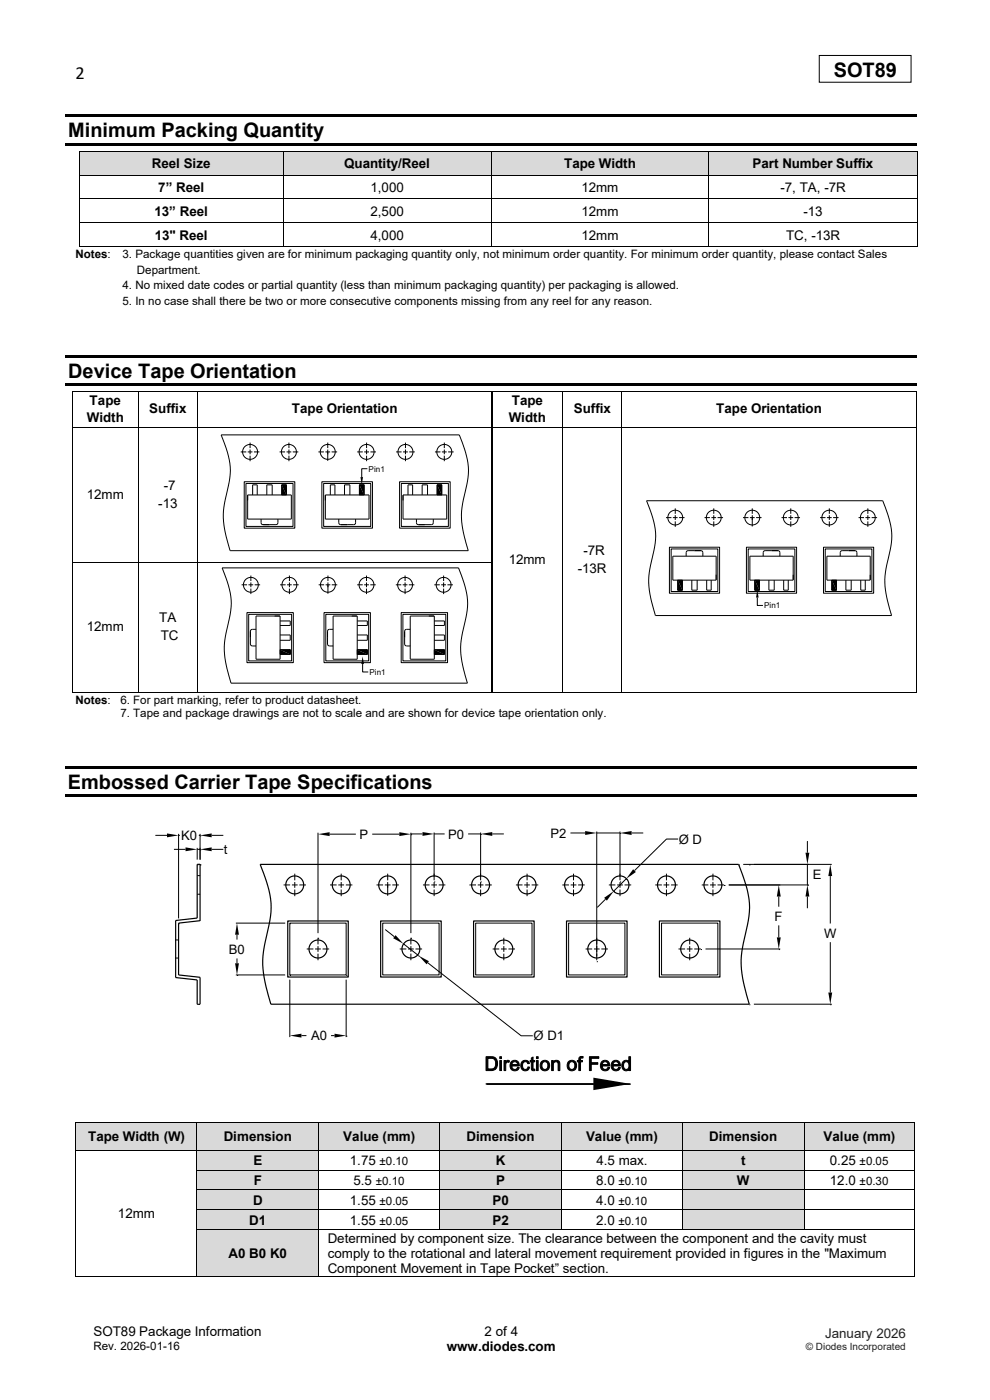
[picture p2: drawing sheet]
<svg xmlns="http://www.w3.org/2000/svg" width="210mm" height="297mm" viewBox="0 0 210 297" stroke-linecap="round" stroke-linejoin="round" font-family="sans-serif">
<path d="M173.8 11.8h19.5v5.6h-19.5z" fill="none" stroke="#000" stroke-width=".21"/>
<g fill="#000">
<path d="M14 24.3h180.6v.5h-180.6z" fill-rule="evenodd"/>
<path d="M14 30.4h180.6v.5h-180.6z" fill-rule="evenodd"/>
</g>
<g fill="#d9d9d9">
<path d="M16.9 32.1h43.1v4.9h-43.1z" fill-rule="evenodd"/>
<path d="M17.6 33h41.7v3.2h-41.7z" fill-rule="evenodd"/>
<path d="M60.1 32.1h44v4.9h-44z" fill-rule="evenodd"/>
<path d="M60.8 33h42.6v3.2h-42.6z" fill-rule="evenodd"/>
<path d="M104.3 32.1h46v4.9h-46z" fill-rule="evenodd"/>
<path d="M105 33h44.6v3.2h-44.6z" fill-rule="evenodd"/>
<path d="M150.4 32.1h44.1v4.9h-44.1z" fill-rule="evenodd"/>
<path d="M151.1 33h42.7v3.2h-42.7z" fill-rule="evenodd"/>
</g>
<g fill="#000">
<path d="M16.8 32h.1v.1h-.1z" fill-rule="evenodd"/>
<path d="M16.8 32h.1v.1h-.1z" fill-rule="evenodd"/>
<path d="M16.8 37h.1v.2h-.1z" fill-rule="evenodd"/>
<path d="M60 32h.1v.1h-.1z" fill-rule="evenodd"/>
<path d="M60 37h.1v.2h-.1z" fill-rule="evenodd"/>
<path d="M104.1 32h.2v.1h-.2z" fill-rule="evenodd"/>
<path d="M104.1 37h.2v.2h-.2z" fill-rule="evenodd"/>
<path d="M150.3 32h.1v.1h-.1z" fill-rule="evenodd"/>
<path d="M150.3 37h.1v.2h-.1z" fill-rule="evenodd"/>
<path d="M194.5 32h.1v.1h-.1z" fill-rule="evenodd"/>
<path d="M194.5 32h.1v.1h-.1z" fill-rule="evenodd"/>
<path d="M194.5 37h.1v.2h-.1z" fill-rule="evenodd"/>
<path d="M16.8 42.1h.1v.2h-.1z" fill-rule="evenodd"/>
<path d="M16.8 47.2h.1v.2h-.1z" fill-rule="evenodd"/>
<path d="M16.8 52.3h.1v.2h-.1z" fill-rule="evenodd"/>
<path d="M16.8 52.3h.1v.2h-.1z" fill-rule="evenodd"/>
<path d="M60 42.1h.1v.2h-.1z" fill-rule="evenodd"/>
<path d="M60 47.2h.1v.2h-.1z" fill-rule="evenodd"/>
<path d="M60 52.3h.1v.2h-.1z" fill-rule="evenodd"/>
<path d="M104.1 42.1h.2v.2h-.2z" fill-rule="evenodd"/>
<path d="M104.1 47.2h.2v.2h-.2z" fill-rule="evenodd"/>
<path d="M104.1 52.3h.2v.2h-.2z" fill-rule="evenodd"/>
<path d="M150.3 42.1h.1v.2h-.1z" fill-rule="evenodd"/>
<path d="M150.3 47.2h.1v.2h-.1z" fill-rule="evenodd"/>
<path d="M150.3 52.3h.1v.2h-.1z" fill-rule="evenodd"/>
<path d="M194.5 42.1h.1v.2h-.1z" fill-rule="evenodd"/>
<path d="M194.5 47.2h.1v.2h-.1z" fill-rule="evenodd"/>
<path d="M194.5 52.3h.1v.2h-.1z" fill-rule="evenodd"/>
<path d="M194.5 52.3h.1v.2h-.1z" fill-rule="evenodd"/>
<path d="M14 75.4h180.6v.5h-180.6z" fill-rule="evenodd"/>
<path d="M14 81.4h180.6v.5h-180.6z" fill-rule="evenodd"/>
<path d="M15.2 83h.2v.2h-.2z" fill-rule="evenodd"/>
<path d="M15.2 83h.2v.2h-.2z" fill-rule="evenodd"/>
<path d="M15.2 90.6h.2v.2h-.2z" fill-rule="evenodd"/>
<path d="M29.3 83h.1v.2h-.1z" fill-rule="evenodd"/>
<path d="M29.3 90.6h.1v.2h-.1z" fill-rule="evenodd"/>
<path d="M41.8 83h.2v.2h-.2z" fill-rule="evenodd"/>
<path d="M41.8 90.6h.2v.2h-.2z" fill-rule="evenodd"/>
<path d="M104.2 83h.1v.2h-.1z" fill-rule="evenodd"/>
<path d="M104.2 90.6h.1v.2h-.1z" fill-rule="evenodd"/>
<path d="M104.5 90.6h.2v.2h-.2z" fill-rule="evenodd"/>
<path d="M119.3 83h.2v.2h-.2z" fill-rule="evenodd"/>
<path d="M119.3 90.6h.2v.2h-.2z" fill-rule="evenodd"/>
<path d="M131.8 83h.2v.2h-.2z" fill-rule="evenodd"/>
<path d="M131.8 90.6h.2v.2h-.2z" fill-rule="evenodd"/>
<path d="M194.3 83h.2v.2h-.2z" fill-rule="evenodd"/>
<path d="M194.3 83h.2v.2h-.2z" fill-rule="evenodd"/>
<path d="M194.3 90.6h.2v.2h-.2z" fill-rule="evenodd"/>
<path d="M15.2 119.3h.2v.1h-.2z" fill-rule="evenodd"/>
<path d="M29.3 119.3h.1v.1h-.1z" fill-rule="evenodd"/>
<path d="M41.8 119.3h.2v.1h-.2z" fill-rule="evenodd"/>
<path d="M104.2 119.3h.1v.1h-.1z" fill-rule="evenodd"/>
<path d="M104.5 119.3h.2v.1h-.2z" fill-rule="evenodd"/>
<path d="M119.3 119.3h.2v.1h-.2z" fill-rule="evenodd"/>
<path d="M131.8 119.3h.2v.1h-.2z" fill-rule="evenodd"/>
<path d="M194.3 119.3h.2v.1h-.2z" fill-rule="evenodd"/>
<path d="M15.2 146.8h.2v.2h-.2z" fill-rule="evenodd"/>
<path d="M15.2 146.8h.2v.2h-.2z" fill-rule="evenodd"/>
<path d="M29.3 146.8h.1v.2h-.1z" fill-rule="evenodd"/>
<path d="M41.8 146.8h.2v.2h-.2z" fill-rule="evenodd"/>
<path d="M104.2 146.8h.1v.2h-.1z" fill-rule="evenodd"/>
<path d="M119.3 146.8h.2v.2h-.2z" fill-rule="evenodd"/>
<path d="M131.8 146.8h.2v.2h-.2z" fill-rule="evenodd"/>
<path d="M194.3 146.8h.2v.2h-.2z" fill-rule="evenodd"/>
<path d="M194.3 146.8h.2v.2h-.2z" fill-rule="evenodd"/>
<path d="M13.9 162.5h180.7v.5h-180.7z" fill-rule="evenodd"/>
<path d="M13.9 168.5h180.7v.5h-180.7z" fill-rule="evenodd"/>
</g>
<g fill="none" stroke="#000" stroke-width=".21">
<path d="M16.8 32.1v4.9M16.8 37.2v4.9M16.9 32.1h43.1M16.9 37.1h43.1M60 32.1v4.9M60 37.2v4.9M60.1 32.1h44M60.1 37.1h44M104.2 32.1v4.9M104.2 37.2v4.9M104.3 32.1h46M104.3 37.1h46"/>
<path d="M150.4 32.1v4.9M150.4 37.2v4.9M150.4 32.1h44.1M150.4 37.1h44.1M194.6 32.1v4.9M194.6 37.2v4.9M16.8 42.3v4.9M16.8 47.4v4.9M16.9 42.2h43.1M16.9 47.3h43.1M16.9 52.4h43.1M60 42.3v4.9"/>
<path d="M60 47.4v4.9M60.1 42.2h44M60.1 47.3h44M60.1 52.4h44M104.2 42.3v4.9M104.2 47.4v4.9M104.3 42.2h46M104.3 47.3h46M104.3 52.4h46M150.4 42.3v4.9M150.4 47.4v4.9M150.4 42.2h44.1"/>
<path d="M150.4 47.3h44.1M150.4 52.4h44.1M194.6 42.3v4.9M194.6 47.4v4.9M15.3 83.2v7.4M15.3 90.8v28.5M15.4 83.1h13.9M15.4 90.7h13.9M29.3 83.2v7.4M29.3 90.8v28.5M29.4 83.1h12.4M29.4 90.7h12.4"/>
<path d="M41.9 83.2v7.4M41.9 90.8v28.5M42 83.1h62.2M42 90.7h62.2M104.2 83.2v7.4M104.2 90.8v28.5M104.3 83.1h15M104.6 83.2v7.4M104.6 90.8v28.5M104.7 90.7h14.6M119.4 83.2v7.4M119.4 90.8v28.5"/>
<path d="M119.5 83.1h12.3M119.5 90.7h12.3M131.9 83.2v7.4M131.9 90.8v28.5M132 83.1h62.3M132 90.7h62.3M194.4 83.2v7.4M194.4 90.8v28.5M15.3 119.4v27.4M15.4 119.4h13.9M29.3 119.4v27.4M29.4 119.4h12.4"/>
<path d="M41.9 119.4v27.4M42 119.4h62.2M104.2 119.4v27.4M104.6 119.4v27.4M119.4 119.4v27.4M131.9 119.4v27.4M194.4 119.4v27.4M15.4 146.9h13.9M29.4 146.9h12.4M42 146.9h62.2M104.3 146.9h15M119.5 146.9h12.3"/>
<path d="M132 146.9h62.3"/>
</g>
<g fill="#d9d9d9">
<path d="M16.2 238.2h25.5v5.7h-25.5z" fill-rule="evenodd"/>
<path d="M18 239.5h21.9v3.2h-21.9z" fill-rule="evenodd"/>
<path d="M41.9 238.2h25.6v5.7h-25.6z" fill-rule="evenodd"/>
<path d="M43.7 239.5h22v3.2h-22z" fill-rule="evenodd"/>
<path d="M67.7 238.2h25.5v5.7h-25.5z" fill-rule="evenodd"/>
<path d="M69.5 239.5h21.9v3.2h-21.9z" fill-rule="evenodd"/>
<path d="M93.4 238.2h25.6v5.7h-25.6z" fill-rule="evenodd"/>
<path d="M95.2 239.5h22v3.2h-22z" fill-rule="evenodd"/>
<path d="M119.2 238.2h25.5v5.7h-25.5z" fill-rule="evenodd"/>
<path d="M121 239.5h21.9v3.2h-21.9z" fill-rule="evenodd"/>
<path d="M144.8 238.2h25.8v5.7h-25.8z" fill-rule="evenodd"/>
<path d="M146.7 239.5h22v3.2h-22z" fill-rule="evenodd"/>
<path d="M170.7 238.2h23.2v5.7h-23.2z" fill-rule="evenodd"/>
<path d="M172.5 239.5h19.6v3.2h-19.6z" fill-rule="evenodd"/>
</g>
<g fill="#000">
<path d="M16 238.1h.2v.1h-.2z" fill-rule="evenodd"/>
<path d="M16 238.1h.2v.1h-.2z" fill-rule="evenodd"/>
<path d="M41.7 238.1h.2v.1h-.2z" fill-rule="evenodd"/>
<path d="M67.5 238.1h.2v.1h-.2z" fill-rule="evenodd"/>
<path d="M93.2 238.1h.2v.1h-.2z" fill-rule="evenodd"/>
<path d="M119 238.1h.2v.1h-.2z" fill-rule="evenodd"/>
<path d="M144.7 238.1h.1v.1h-.1z" fill-rule="evenodd"/>
<path d="M170.6 238.1h.1v.1h-.1z" fill-rule="evenodd"/>
<path d="M193.9 238.1h.1v.1h-.1z" fill-rule="evenodd"/>
<path d="M193.9 238.1h.1v.1h-.1z" fill-rule="evenodd"/>
</g>
<g fill="none" stroke="#000" stroke-width=".21">
<path d="M16.1 238.2v5.7M16.2 238.2h25.5M41.8 238.2v5.7M41.9 238.2h25.6M67.6 238.2v5.7M67.7 238.2h25.5M93.3 238.2v5.7M93.4 238.2h25.6M119.1 238.2v5.7M119.2 238.2h25.5M144.8 238.2v5.7M144.8 238.2h25.8"/>
<path d="M170.6 238.2v5.7M170.7 238.2h23.2M194 238.2v5.7"/>
</g>
<g fill="#d9d9d9">
<path d="M41.9 244.1h25.6v4.1h-25.6z" fill-rule="evenodd"/>
<path d="M43.7 244.5h22v3.2h-22z" fill-rule="evenodd"/>
<path d="M93.4 244.1h25.6v4.1h-25.6z" fill-rule="evenodd"/>
<path d="M95.2 244.5h22v3.2h-22z" fill-rule="evenodd"/>
<path d="M144.8 244.1h25.8v4.1h-25.8z" fill-rule="evenodd"/>
<path d="M146.7 244.5h22v3.2h-22z" fill-rule="evenodd"/>
</g>
<g fill="#000">
<path d="M16 243.9h.2v.2h-.2z" fill-rule="evenodd"/>
<path d="M41.7 243.9h.2v.2h-.2z" fill-rule="evenodd"/>
<path d="M67.5 243.9h.2v.2h-.2z" fill-rule="evenodd"/>
<path d="M93.2 243.9h.2v.2h-.2z" fill-rule="evenodd"/>
<path d="M119 243.9h.2v.2h-.2z" fill-rule="evenodd"/>
<path d="M144.7 243.9h.1v.2h-.1z" fill-rule="evenodd"/>
<path d="M170.6 243.9h.1v.2h-.1z" fill-rule="evenodd"/>
<path d="M193.9 243.9h.1v.2h-.1z" fill-rule="evenodd"/>
</g>
<g fill="none" stroke="#000" stroke-width=".21">
<path d="M16.1 244.1v4.1M16.2 244h25.5M41.8 244.1v4.1M41.9 244h25.6M67.6 244.1v4.1M67.7 244h25.5M93.3 244.1v4.1M93.4 244h25.6M119.1 244.1v4.1M119.2 244h25.5M144.8 244.1v4.1M144.8 244h25.8"/>
<path d="M170.6 244.1v4.1M170.7 244h23.2M194 244.1v4.1"/>
</g>
<g fill="#d9d9d9">
<path d="M41.9 248.3h25.6v4h-25.6z" fill-rule="evenodd"/>
<path d="M43.7 248.7h22v3.3h-22z" fill-rule="evenodd"/>
<path d="M93.4 248.3h25.6v4h-25.6z" fill-rule="evenodd"/>
<path d="M95.2 248.7h22v3.3h-22z" fill-rule="evenodd"/>
<path d="M144.8 248.3h25.8v4h-25.8z" fill-rule="evenodd"/>
<path d="M146.7 248.7h22v3.3h-22z" fill-rule="evenodd"/>
</g>
<g fill="#000">
<path d="M16 248.2h.2v.1h-.2z" fill-rule="evenodd"/>
<path d="M41.7 248.2h.2v.1h-.2z" fill-rule="evenodd"/>
<path d="M67.5 248.2h.2v.1h-.2z" fill-rule="evenodd"/>
<path d="M93.2 248.2h.2v.1h-.2z" fill-rule="evenodd"/>
<path d="M119 248.2h.2v.1h-.2z" fill-rule="evenodd"/>
<path d="M144.7 248.2h.1v.1h-.1z" fill-rule="evenodd"/>
<path d="M170.6 248.2h.1v.1h-.1z" fill-rule="evenodd"/>
<path d="M193.9 248.2h.1v.1h-.1z" fill-rule="evenodd"/>
</g>
<g fill="none" stroke="#000" stroke-width=".21">
<path d="M16.1 248.3v4M41.8 248.3v4M41.9 248.2h25.6M67.6 248.3v4M67.7 248.2h25.5M93.3 248.3v4M93.4 248.2h25.6M119.1 248.3v4M119.2 248.2h25.5M144.8 248.3v4M144.8 248.2h25.8M170.6 248.3v4"/>
<path d="M170.7 248.2h23.2M194 248.3v4"/>
</g>
<g fill="#d9d9d9">
<path d="M41.9 252.5h25.6v4.1h-25.6z" fill-rule="evenodd"/>
<path d="M43.7 252.9h22v3.3h-22z" fill-rule="evenodd"/>
<path d="M93.4 252.5h25.6v4.1h-25.6z" fill-rule="evenodd"/>
<path d="M95.2 252.9h22v3.3h-22z" fill-rule="evenodd"/>
<path d="M144.8 252.5h25.8v4.1h-25.8z" fill-rule="evenodd"/>
<path d="M146.7 252.9h22v3.3h-22z" fill-rule="evenodd"/>
</g>
<g fill="#000">
<path d="M16 252.3h.2v.2h-.2z" fill-rule="evenodd"/>
<path d="M41.7 252.3h.2v.2h-.2z" fill-rule="evenodd"/>
<path d="M67.5 252.3h.2v.2h-.2z" fill-rule="evenodd"/>
<path d="M93.2 252.3h.2v.2h-.2z" fill-rule="evenodd"/>
<path d="M119 252.3h.2v.2h-.2z" fill-rule="evenodd"/>
<path d="M144.7 252.3h.1v.2h-.1z" fill-rule="evenodd"/>
<path d="M170.6 252.3h.1v.2h-.1z" fill-rule="evenodd"/>
<path d="M193.9 252.3h.1v.2h-.1z" fill-rule="evenodd"/>
</g>
<g fill="none" stroke="#000" stroke-width=".21">
<path d="M16.1 252.5v4.1M41.8 252.5v4.1M41.9 252.4h25.6M67.6 252.5v4.1M67.7 252.4h25.5M93.3 252.5v4.1M93.4 252.4h25.6M119.1 252.5v4.1M119.2 252.4h25.5M144.8 252.5v4.1M144.8 252.4h25.8M170.6 252.5v4.1"/>
<path d="M170.7 252.4h23.2M194 252.5v4.1"/>
</g>
<g fill="#d9d9d9">
<path d="M41.9 256.7h25.6v4.1h-25.6z" fill-rule="evenodd"/>
<path d="M43.7 257.1h22v3.3h-22z" fill-rule="evenodd"/>
<path d="M93.4 256.7h25.6v4.1h-25.6z" fill-rule="evenodd"/>
<path d="M95.2 257.1h22v3.3h-22z" fill-rule="evenodd"/>
<path d="M144.8 256.7h25.8v4.1h-25.8z" fill-rule="evenodd"/>
<path d="M146.7 257.1h22v3.3h-22z" fill-rule="evenodd"/>
</g>
<g fill="#000">
<path d="M16 256.6h.2v.1h-.2z" fill-rule="evenodd"/>
<path d="M41.7 256.6h.2v.1h-.2z" fill-rule="evenodd"/>
<path d="M67.5 256.6h.2v.1h-.2z" fill-rule="evenodd"/>
<path d="M93.2 256.6h.2v.1h-.2z" fill-rule="evenodd"/>
<path d="M119 256.6h.2v.1h-.2z" fill-rule="evenodd"/>
<path d="M144.7 256.6h.1v.1h-.1z" fill-rule="evenodd"/>
<path d="M170.6 256.6h.1v.1h-.1z" fill-rule="evenodd"/>
<path d="M193.9 256.6h.1v.1h-.1z" fill-rule="evenodd"/>
</g>
<g fill="none" stroke="#000" stroke-width=".21">
<path d="M16.1 256.7v4.1M41.8 256.7v4.1M41.9 256.7h25.6M67.6 256.7v4.1M67.7 256.7h25.5M93.3 256.7v4.1M93.4 256.7h25.6M119.1 256.7v4.1M119.2 256.7h25.5M144.8 256.7v4.1M144.8 256.7h25.8M170.6 256.7v4.1"/>
<path d="M170.7 256.7h23.2M194 256.7v4.1"/>
</g>
<g fill="#d9d9d9">
<path d="M41.9 260.9h25.6v9.8h-25.6z" fill-rule="evenodd"/>
<path d="M43.7 264.2h22v3.3h-22z" fill-rule="evenodd"/>
</g>
<g fill="#000">
<path d="M59.8 102.9l.9 2.1h-.9zM59.8 102.9h.9v2.1zM76.2 102.9l1 2.1h-1zM76.2 102.9h1v2.1zM76.5 101.2h.5l-.3 1.7zM92.7 102.9l1 2.1h-1zM92.7 102.9h1v2.1zM59.4 137.9l2.2 .9h-2.2zM59.4 137.9h2.2v.9zM75.8 137.9l2.1 .9h-2.1zM75.8 137.9h2.1v.9zM92.1 137.9l2.2 .9h-2.2z"/>
<path d="M92.1 137.9h2.2v.9zM143.8 123.1l1 2.1h-1zM143.8 123.1h1v2.1zM160.1 123.1l1 2.1h-1zM160.1 123.1h1v2.1zM160.7 125.1l.2 1.7h-.5zM176.5 123.1l.9 2.1h-.9zM176.5 123.1h.9v2.1zM76.9 139.2l.3 1.7h-.6zM35.4 176.8l2.5 .4-2.5 .4zM39.4 179.8l2.4 .4-2.4 .4zM42.4 177.2l2.5-.4v.8z"/>
<path d="M42.4 180.2l2.5-.4v.8zM67.5 177l2.4-.4v.8zM84.7 176.6l2.5 .4-2.5 .4zM89.6 176.5l2.5 .4-2.5 .4zM102 176.9l2.4-.4v.8zM124.1 176.3l2.5 .4-2.5 .4zM131.5 176.7l2.5-.4v.8zM50.3 195.8l.4 2.5h-.8zM83.9 198.4l1.7 1.8-2.2-1.2zM128.2 190.5l2-1.5-1.5 2.1zM134.3 184.4l.6 .6-2.1 1.4zM165.2 187.7l.4 2.5h-.8z"/>
<path d="M164.8 198.9h.8l-.4 2.4zM170.9 180.9h.8l-.4 2.5zM171.3 187.7l.4 2.5h-.8zM176.1 183.4l.4 2.5h-.8zM49.9 204.4h.8l-.4 2.4zM61.5 219.7l2.4-.4v.8zM71 219.3l2.4 .4-2.4 .4zM88.8 202.7l2.2 1.2-.5 .7zM175.7 210.6h.8l-.4 2.4zM125.9 228.6l7.9 1.3-7.9 1.4z"/>
<path d="M16 260.8h.2v.1h-.2z" fill-rule="evenodd"/>
<path d="M16 270.7h.2v.2h-.2z" fill-rule="evenodd"/>
<path d="M16 270.7h.2v.2h-.2z" fill-rule="evenodd"/>
<path d="M41.7 260.8h.2v.1h-.2z" fill-rule="evenodd"/>
<path d="M41.7 270.7h.2v.2h-.2z" fill-rule="evenodd"/>
<path d="M67.5 260.8h.2v.1h-.2z" fill-rule="evenodd"/>
<path d="M67.5 270.7h.2v.2h-.2z" fill-rule="evenodd"/>
<path d="M93.2 260.8h.2v.1h-.2z" fill-rule="evenodd"/>
<path d="M119 260.8h.2v.1h-.2z" fill-rule="evenodd"/>
<path d="M144.7 260.8h.1v.1h-.1z" fill-rule="evenodd"/>
<path d="M170.6 260.8h.1v.1h-.1z" fill-rule="evenodd"/>
<path d="M193.9 260.8h.1v.1h-.1z" fill-rule="evenodd"/>
<path d="M193.9 270.7h.1v.2h-.1z" fill-rule="evenodd"/>
<path d="M193.9 270.7h.1v.2h-.1z" fill-rule="evenodd"/>
</g>
<g fill="none" stroke="#000" stroke-width=".21">
<path d="M46.9 92.3h50.5a18 18 0 0 1 1.9 9.1l-.1 .7a29.1 29.1 0 0 0-1.3 7.8l.4 3.1 1 3.8h-50.5a19.5 19.5 0 0 1-1.2-10 26.6 26.6 0 0 0 1.2-7.7 22.5 22.5 0 0 0-1.9-6.8zM51.1 95.9h1.1M52.5 95.9h1.1M53.1 93.9v1.2M53.1 95.4v1M53.1 96.7v1.1M53.9 95.9h1.1M59.3 95.9h1.2M60.8 95.9h1M61.3 93.9v1.2M61.3 95.4v1M61.3 96.7v1.1"/>
<path d="M62.1 95.9h1.2M67.5 95.9h1.2M69 95.9h1M69.5 93.9v1.2M69.5 95.4v2.4M70.3 95.9h1.2M75.8 95.9h1.2M77.3 95.9h1M77.8 93.9v1.2M77.8 95.4v1M77.8 96.7v1.1M77.9 99.4h-1.2v1.8"/>
<path d="M78.6 95.9h1.1M84 95.9h1.2M85.5 95.9h1M86 93.9v1.2M86 95.4v1M86 96.7v1.1M86.8 95.9h1.2M92.3 95.9h1.1M93.7 95.9h1.1M94.3 93.9v1.2M94.3 95.4v1M94.3 96.7v1.1"/>
<path d="M95.1 95.9h1.1M51.8 102.2h10.7v9.8h-10.7zM52.2 102.6h10v9.1h-10zM52.5 105h9.3v5.1h-9.3zM53.6 105v-2.1h1v2.1M55.4 110.1v1l.4 .2h2.9l.2-.2 .1-1M56.6 105v-2.1h1.1v2.1M59.8 102.9h.9v2.1h-.9zM59.8 105v-2.1h.9v2.1M68.3 102.2h10.7v9.8h-10.7zM68.7 102.6h9.9v9.1h-9.9zM69 105h9.3v5.1h-9.3z"/>
<path d="M70.1 105v-2.1h.9v2.1M71.9 110.1v1l.2 .2h2.9l.4-.2v-1M73.1 105v-2.1h1.1v2.1M76.2 102.9h1v2.1h-1zM76.2 105v-2.1h1v2.1M84.8 102.2h10.7v9.8h-10.7zM85.1 102.6h10v9.1h-10zM85.5 105h9.3v5.1h-9.3zM86.6 105v-2.1h.9v2.1M88.3 110.1l.1 1 .4 .2h2.9l.2-.2v-1M89.6 105v-2.1h1.1v2.1M92.7 102.9h1v2.1h-1z"/>
<path d="M92.7 105v-2.1h1v2.1M137.2 106.2h50.1a17.8 17.8 0 0 1 1.8 9.1l-.1 .7a28.8 28.8 0 0 0-1.3 7.7l.4 3.1 1 3.8h-50.1a19.3 19.3 0 0 1-1.1-10 26.3 26.3 0 0 0 1.2-7.6 22.3 22.3 0 0 0-1.9-6.8zM141.3 109.8h1.1M142 116.1h10.7v9.8h-10.7zM142.4 116.5h9.9v9h-9.9zM142.7 118h9.2v5.1h-9.2zM142.7 109.8h1M143.2 107.8v1.2M143.2 109.3v1M143.2 110.6v1.2M144.1 109.8h1.1M145.6 118v-.9l.4-.3 2.8 .1 .3 .3v.8"/>
<path d="M149.5 109.8h1.1M150.9 109.8h1M151.4 107.8v1.2M151.4 109.3v1M151.4 110.6v1.2M152.2 109.8h1.2M157.6 109.8h1.2M158.3 116.1h10.7v9.8h-10.7zM158.7 116.5h9.9v9h-9.9zM159.1 118h9.2v5.1h-9.2zM159.1 109.8h1M159.6 107.8v1.2"/>
<path d="M159.6 109.3v2.4M160.4 109.8h1.2M161.9 118v-.8l.3-.3 2.8-.1 .4 .3v.9M165.8 109.8h1.2M167.3 109.8h1M167.8 107.8v1.2M167.8 109.3v1M167.8 110.6v1.2M168.6 109.8h1.1M174 109.8h1.1M174.7 116.1h10.6v9.8h-10.6zM175.1 116.5h9.9v9h-9.9z"/>
<path d="M175.4 118h9.2v5.1h-9.2zM175.4 109.8h1M175.9 107.8v1.2M175.9 109.3v1M175.9 110.6v1.2M176.7 109.8h1.2M178.2 118l.1-.9 .2-.2 2.9-.1 .4 .3v.9M182.1 109.8h1.2M183.6 109.8h1M184.1 107.8v1.2M184.1 109.3v1M184.1 110.6v1.2"/>
<path d="M184.9 109.8h1.2M47.1 120.5h50.2a18 18 0 0 1 1.8 9.1l-.1 .7a29 29 0 0 0-1.3 7.7l.4 3.1 1.1 3.8h-50.2a19.5 19.5 0 0 1-1.2-10 26.5 26.5 0 0 0 1.2-7.6 22.5 22.5 0 0 0-1.9-6.8zM51.2 124.1h1.2M52.4 130h9.8v10.6h-9.8zM52.7 124.1h1M52.8 130.3h9.1v9.9h-9.1zM53.2 122.1v1.2M53.2 123.6v1M53.2 124.9v1.1M54 124.1h1.2M54.3 130.7h5.1v9.2h-5.1zM54.3 133.5h-.9l-.3 .4 .1 2.9 .3 .2h.8"/>
<path d="M59.4 131.7h2.2v1h-2.2M59.4 134.7h2.2v1.1h-2.2M59.4 137.9h2.2v.9h-2.2zM59.4 137.9h2.2v.9h-2.2M59.4 124.1h1.2M60.9 124.1h1M61.4 122.1v1.2M61.4 123.6v1M61.4 124.9v1.1M62.2 124.1h1.2M67.6 124.1h1.2M68.7 130h9.9v10.6h-9.9z"/>
<path d="M69.1 124.1h1M69.1 130.3h9.1v9.9h-9.1zM69.6 122.1v1.2M69.6 123.6v2.4M70.4 124.1h1.1M70.7 130.7h5.1v9.2h-5.1zM70.7 133.5h-1l-.2 .4v2.9l.4 .2h.8M75.8 124.1h1.1M75.8 131.7h2.1v1h-2.1M75.8 134.7h2.1v1.1h-2.1M75.8 137.9h2.1v.9h-2.1zM75.8 137.9h2.1v.9h-2.1"/>
<path d="M77.2 124.1h1.1M77.7 122.1v1.2M77.7 123.6v1M77.7 124.9v1.1M78.6 124.1h1.1M84 124.1h1.1M85.1 130h9.8v10.6h-9.8zM85.4 124.1h1M85.5 130.3h9.1v9.9h-9.1zM85.9 122.1v1.2M85.9 123.6v1M85.9 124.9v1.1"/>
<path d="M86.7 124.1h1.2M87 130.7h5.1v9.2h-5.1zM87 133.5h-.9l-.3 .4 .1 2.9 .3 .2h.8M92.1 131.7h2.2v1h-2.2M92.1 134.7h2.2v1.1h-2.2M92.1 137.9h2.2v.9h-2.2zM92.1 137.9h2.2v.9h-2.2M92.1 124.1h1.2M93.6 124.1h1M94.1 122.1v1.2M94.1 123.6v1M94.1 124.9v1.1"/>
<path d="M94.9 124.1h1.2M143.8 123.1v2.1h1v-2.1M143.8 123.1h1v2.1h-1zM146.8 123.1v2.1h1.1v-2.1M149.9 123.1v2.1h1v-2.1M160.1 123.1v2.1h1v-2.1M160.1 123.1h1v2.1h-1zM160.7 126.8v1.6h1.1M163.1 123.1v2.1h1.1v-2.1M166.2 123.1v2.1h1v-2.1M176.5 123.1v2.1h.9v-2.1M176.5 123.1h.9v2.1h-.9z"/>
<path d="M179.4 123.1v2.1h1.2v-2.1M182.6 123.1v2.1h1v-2.1M76.9 140.9v1.7h1.2M33 177.2h2.4M37.9 176.9v17.9M37.9 177.2h.3M41.8 179.9v2.5M42.2 177.2h.2M42.4 176.9v5.5M42.6 177.3h.1M44.9 177.2h2.5M67.5 176.7v21.3"/>
<path d="M69.9 177h5.6M79 177h5.7M87.2 176.7v21.3M87.2 176.9h2.4M87.3 177.1h.1M92.1 176.6v10.2M92.1 176.9h2.2M99.3 176.9h2.7M102 176.6v10.2M102.1 177h.1M104.4 176.9h2.5M121 176.7h3.1"/>
<path d="M126.6 176.4v27.3M126.6 176.7h4.9M131.5 176.4v10.4M131.6 176.8h.1M134 176.7h2.5M143.9 178h-2.5l-6.8 6.7M171.3 178.4v2.5M36.9 180.2h2.5M37.3 199.4h.6M38 196h.1M41.8 180.2h.6M41.8 185.8h.6"/>
<path d="M41.8 189.7h.6M42 183.5h.1M42.6 180.3h.1M42.6 183.5h.1M44.9 180.2h2.5M50 195.8h10.5M50.3 198.3v1M60.2 187.7h1.3M61.5 195.8h11.9v11h-11.9zM61.6 196h.1M61.9 187.7h1.2M62.5 185.4v1.4"/>
<path d="M62.5 187.1v1.2M62.5 188.7v1.4M63.5 187.7h1.4M67.5 198.9v1.5M67.6 199.1h.1M70 187.7h1.4M71.8 187.7h1.2M72.4 185.4v1.4M72.4 187.1v1.2M72.4 188.7v1.4M73.4 187.7h1.4M79.9 187.7h1.4"/>
<path d="M81.2 195.8h11.9v11h-11.9zM81.6 187.7h1.3M81.7 197.2l2 1.5M82.2 185.4v1.4M82.2 187.1v2.9M83.2 187.7h1.4M87.2 198.9v1.5M87.3 199.1h.1M89.7 187.7h1.4M91.5 187.7h1.2M92.1 187.1v1.2M92.1 188.7v1.4"/>
<path d="M92.2 187.1h.1M93.1 187.7h1.4M99.6 187.7h1.4M100.9 195.8h12v11h-12zM101.3 187.7h1.3M102 187.1v1.2M102 188.7v1.4M102.1 187.1h.1M102.9 187.7h1.4M106.9 198.9v1.5M109.4 187.7h1.4M111.2 187.7h1.2"/>
<path d="M111.8 185.4v1.4M111.8 187.1v1.2M111.8 188.7v1.4M112.8 187.7h1.4M119.3 187.7h1.4M120.6 195.8h12v11h-12zM121.1 187.7h1.2M121.7 185.4v1.4M121.7 187.1v1.2M121.7 188.7v1.4M122.6 187.7h1.4M128.5 190.8l-1.8 1.7"/>
<path d="M129.2 187.7h1.3M130.3 189.2h.1M130.9 187.7h1.2M131.5 187.1v1.2M131.5 188.7v1.4M131.6 187.1h.1M132.5 187.7h1.4M132.8 186.4l-2.6 2.6M133 186.6h.1M139 187.7h1.4M140.3 195.8h12v11h-12zM140.8 187.7h1.2"/>
<path d="M141.4 185.4v1.4M141.4 187.1v1.2M141.4 188.7v1.4M142.4 187.7h1.3M146.3 198.9v1.5M148.9 187.7h1.4M150.6 187.7h1.2M151.2 185.4v1.4M151.2 187.1v1.2M151.2 188.7v1.4M152.2 187.7h1.4M153.7 187.9h.1"/>
<path d="M154.6 187.7h17M156.8 183.5h.1M157.7 183.4h18.7M159.1 183.5h.1M165.2 190.2v2.2M165.2 196.3v2.6M171.3 183.4v4.3M171.3 190.2v2.5M171.4 187.9h.1M176.1 185.9v10M176.1 199.9v10.7M37.3 203.3h.6"/>
<path d="M50 206.8h10.5M50.3 203.3v1.1M50.4 207h.1M61.5 207.8v12.2M61.6 207h.1M63.9 219.7h1.1M65.1 201.3h1.4M66.8 201.3h1.3M67.5 200.7v1.2M67.5 202.3v1.4M68.4 201.3h1.4M70.2 219.7h.8"/>
<path d="M73.4 207.8v12.2M73.6 207h.1M73.6 219.8h.1M84.8 201.3h1.4M85.6 200.2l3.2 2.5M85.7 200.4h.1M86.6 201.3h1.2M87.2 200.7v1.2M87.2 202.3v1.4M88.1 201.3h1.4M88.9 202.9h.1M90.7 204.3l19.9 15.4h2.4"/>
<path d="M104.5 201.3h1.4M106.3 201.3h1.2M106.9 200.7v1.2M106.9 202.3v1.4M107.9 201.3h1.4M124.2 201.3h1.4M126 201.3h1.2M126.7 204h.1M127.6 201.3h1.4M143.9 201.3h1.4M145.7 201.3h1.2M146.3 200.7v1.2"/>
<path d="M146.3 202.3v1.4M147.3 201.3h1.4M148.8 201.4h.1M149.7 201.3h15.8M159.1 213.2h.1M159.9 213h16.5M165.3 201.4h.1M176.3 213.2h.1M16.1 260.9v9.8M16.2 270.8h25.5M41.8 260.9v9.8M41.9 260.9h25.6"/>
<path d="M41.9 270.8h25.6M67.6 260.9v9.8M67.7 260.9h25.5M67.7 270.8h126.2M93.4 260.9h25.6M119.2 260.9h25.5M144.8 260.9h25.8M170.7 260.9h23.2M194 260.9v9.8"/>
<circle cx="53.1" cy="95.9" r="1.58"/>
<circle cx="61.3" cy="95.9" r="1.58"/>
<circle cx="69.5" cy="95.9" r="1.59"/>
<circle cx="77.8" cy="95.9" r="1.59"/>
<circle cx="86" cy="95.9" r="1.58"/>
<circle cx="94.3" cy="95.9" r="1.58"/>
<circle cx="143.3" cy="109.8" r="1.57"/>
<circle cx="151.4" cy="109.8" r="1.57"/>
<circle cx="159.6" cy="109.8" r="1.57"/>
<circle cx="167.8" cy="109.8" r="1.57"/>
<circle cx="175.9" cy="109.8" r="1.57"/>
<circle cx="184.1" cy="109.8" r="1.57"/>
<circle cx="53.2" cy="124.1" r="1.58"/>
<circle cx="61.4" cy="124.1" r="1.58"/>
<circle cx="69.6" cy="124.1" r="1.58"/>
<circle cx="77.8" cy="124.1" r="1.58"/>
<circle cx="85.9" cy="124.1" r="1.58"/>
<circle cx="94.1" cy="124.1" r="1.58"/>
</g>
<g fill="none" stroke="#000" stroke-width=".25">
<path d="M42.4 195.3l-4.5 .5v11l4.5 .5v5.8h-.6v-5.2l-4.5-.5v-12.1l4.5-.5v-11.4h.6v12M55.2 183.4h101.5a21.4 21.4 0 0 1 2.2 11l-.8 3.7a20.9 20.9 0 0 0 .3 13.1l.5 1.8h-101.4a23.9 23.9 0 0 1-1.5-12.1l.6-2.8a17.6 17.6 0 0 0-.7-12.9zM61 195.4h12.9v11.9h-12.9zM80.8 195.4h12.8v11.9h-12.8zM100.5 195.4h12.8v11.9h-12.8zM120.2 195.4h12.8v11.9h-12.8zM139.9 195.4h12.8v11.9h-12.8zM103 229.9h22.9M103.2 230h30.6"/>
<circle cx="62.5" cy="187.7" r="1.91"/>
<circle cx="72.4" cy="187.7" r="1.91"/>
<circle cx="82.2" cy="187.7" r="1.91"/>
<circle cx="92.1" cy="187.7" r="1.91"/>
<circle cx="102" cy="187.7" r="1.91"/>
<circle cx="111.8" cy="187.7" r="1.91"/>
<circle cx="121.7" cy="187.7" r="1.91"/>
<circle cx="131.5" cy="187.7" r="1.91"/>
<circle cx="141.4" cy="187.7" r="1.91"/>
<circle cx="151.2" cy="187.7" r="1.91"/>
<circle cx="67.5" cy="201.3" r="1.9"/>
<circle cx="87.2" cy="201.3" r="1.91"/>
<circle cx="106.9" cy="201.3" r="1.9"/>
<circle cx="126.6" cy="201.3" r="1.9"/>
<circle cx="146.3" cy="201.3" r="1.91"/>
</g>
<g font-size="4.2">
<text x="176.9" y="16.3">SOT89</text>
<text x="14.5" y="29.1">Minimum Packing Quantity</text>
<text x="14.5" y="80.2">Device Tape Orientation</text>
<text x="14.4" y="167.3">Embossed Carrier Tape Specifications</text>
</g>
<text font-size="4.1" x="102.8" y="227.1">Direction of Feed</text>
<text font-size="3.9" x="16" y="16.7">2</text>
<g font-size="2.8">
<text x="32.2" y="35.6">Reel Size</text>
<text x="73" y="35.6">Quantity/Reel</text>
<text x="119.7" y="35.6">Tape Width</text>
<text x="159.7" y="35.6">Part Number Suffix</text>
<text x="33.6" y="40.7">7” Reel</text>
<text x="78.6" y="40.7">1,000</text>
<text x="123.3" y="40.7">12mm</text>
<text x="165.6" y="40.7">-7, TA, -7R</text>
<text x="32.8" y="45.8">13” Reel</text>
<text x="78.6" y="45.8">2,500</text>
<text x="123.3" y="45.8">12mm</text>
<text x="170.4" y="45.8">-13</text>
<text x="32.8" y="50.8">13&quot; Reel</text>
<text x="78.6" y="50.8">4,000</text>
<text x="123.3" y="50.8">12mm</text>
<text x="166.7" y="50.8">TC, -13R</text>
<text x="18.4" y="89.6">Width</text>
<text x="19" y="85.9">Tape</text>
<text x="31.7" y="87.7">Suffix</text>
<text x="61.9" y="87.7">Tape Orientation</text>
<text x="107.9" y="89.6">Width</text>
<text x="108.6" y="85.9">Tape</text>
<text x="121.7" y="87.7">Suffix</text>
<text x="151.9" y="87.7">Tape Orientation</text>
<text x="18.4" y="105.9">12mm</text>
<text x="33.6" y="107.7">-13</text>
<text x="34.7" y="104">-7</text>
<text x="107.9" y="119.6">12mm</text>
<text x="123.8" y="117.7">-7R</text>
<text x="122.6" y="121.5">-13R</text>
<text x="18.4" y="133.9">12mm</text>
<text x="33.8" y="132.1">TA</text>
<text x="34.1" y="135.8">TC</text>
<text x="38.4" y="178.2">K0</text>
<text x="76.3" y="178">P</text>
<text x="95.1" y="177.9">P0</text>
<text x="116.8" y="177.7">P2</text>
<text x="144" y="179">Ø D</text>
<text x="47.5" y="181.2">t</text>
<text x="172.4" y="186.6">E</text>
<text x="164.3" y="195.3">F</text>
<text x="48.6" y="202.3">B0</text>
<text x="174.8" y="198.9">W</text>
<text x="66" y="220.7">A0</text>
<text x="113.2" y="220.7">Ø D1</text>
<text x="18.7" y="242.1">Tape Width (W)</text>
<text x="47.5" y="242.1">Dimension</text>
<text x="72.8" y="242.1">Value (mm)</text>
<text x="99" y="242.1">Dimension</text>
<text x="124.3" y="242.1">Value (mm)</text>
<text x="150.4" y="242.1">Dimension</text>
<text x="174.7" y="242.1">Value (mm)</text>
<text x="53.8" y="247.1">E</text>
<text x="53.8" y="251.4">F</text>
<text x="74.2" y="247.1">1.75</text>
<text x="75" y="251.4">5.5</text>
<text x="105.2" y="247.1">K</text>
<text x="105.3" y="251.4">P</text>
<text x="126.5" y="251.4">8.0</text>
<text x="126.5" y="247.1">4.5 max.</text>
<text x="156.3" y="251.4">W</text>
<text x="157.2" y="247.1">t</text>
<text x="176.1" y="247.1">0.25</text>
<text x="176.1" y="251.4">12.0</text>
<text x="53.7" y="255.6">D</text>
<text x="74.2" y="255.6">1.55</text>
<text x="104.5" y="255.6">P0</text>
<text x="126.5" y="255.6">4.0</text>
<text x="25" y="258.4">12mm</text>
<text x="52.9" y="259.8">D1</text>
<text x="69.5" y="263.6">Determined by component size. The clearance between the component and the cavity must</text>
<text x="74.2" y="259.8">1.55</text>
<text x="104.5" y="259.8">P2</text>
<text x="126.5" y="259.8">2.0</text>
<text x="48.5" y="266.9">A0 B0 K0</text>
<text x="69.5" y="266.9">comply to the rotational and lateral movement requirement provided in figures in the &quot;Maximum</text>
<text x="69.5" y="270.1">Component Movement in Tape Pocket” section.</text>
<text x="19.8" y="283.5">SOT89 Package Information</text>
<text x="94.8" y="286.7">www.diodes.com</text>
<text x="102.8" y="283.5">2 of 4</text>
</g>
<text font-size="2.8" fill="#231f20" x="175" y="283.8">January 2026</text>
<g font-size="2.5">
<text x="16" y="54.8">Notes:</text>
<text x="26" y="54.8">3. Package quantities given are for minimum packaging quantity only, not minimum order quantity. For minimum order quantity, please contact Sales</text>
<text x="29" y="58">Department.</text>
<text x="26" y="61.3">4. No mixed date codes or partial quantity (less than minimum packaging quantity) per packaging is allowed.</text>
<text x="26" y="64.6">5. In no case shall there be two or more consecutive components missing from any reel for any reason.</text>
<text x="16" y="149.3">Notes:</text>
<text x="25.5" y="149.3">6. For part marking, refer to product datasheet.</text>
<text x="25.5" y="152.1">7. Tape and package drawings are not to scale and are shown for device tape orientation only.</text>
<text x="79.7" y="251.4">±0.10</text>
<text x="80.5" y="247.1">±0.10</text>
<text x="131.2" y="251.4">±0.10</text>
<text x="182.4" y="247.1">±0.05</text>
<text x="182.4" y="251.4">±0.30</text>
<text x="80.5" y="255.6">±0.05</text>
<text x="131.2" y="255.6">±0.10</text>
<text x="80.5" y="259.8">±0.05</text>
<text x="131.2" y="259.8">±0.10</text>
<text x="19.8" y="286.4">Rev. 2026-01-16</text>
</g>
<text font-size="2.1" fill="#231f20" x="170.9" y="286.4">© Diodes Incorporated</text>
<g font-size="1.7">
<text x="78.2" y="100.1">Pin1</text>
<text x="162.1" y="129.1">Pin1</text>
<text x="78.4" y="143.2">Pin1</text>
</g>
</svg>
